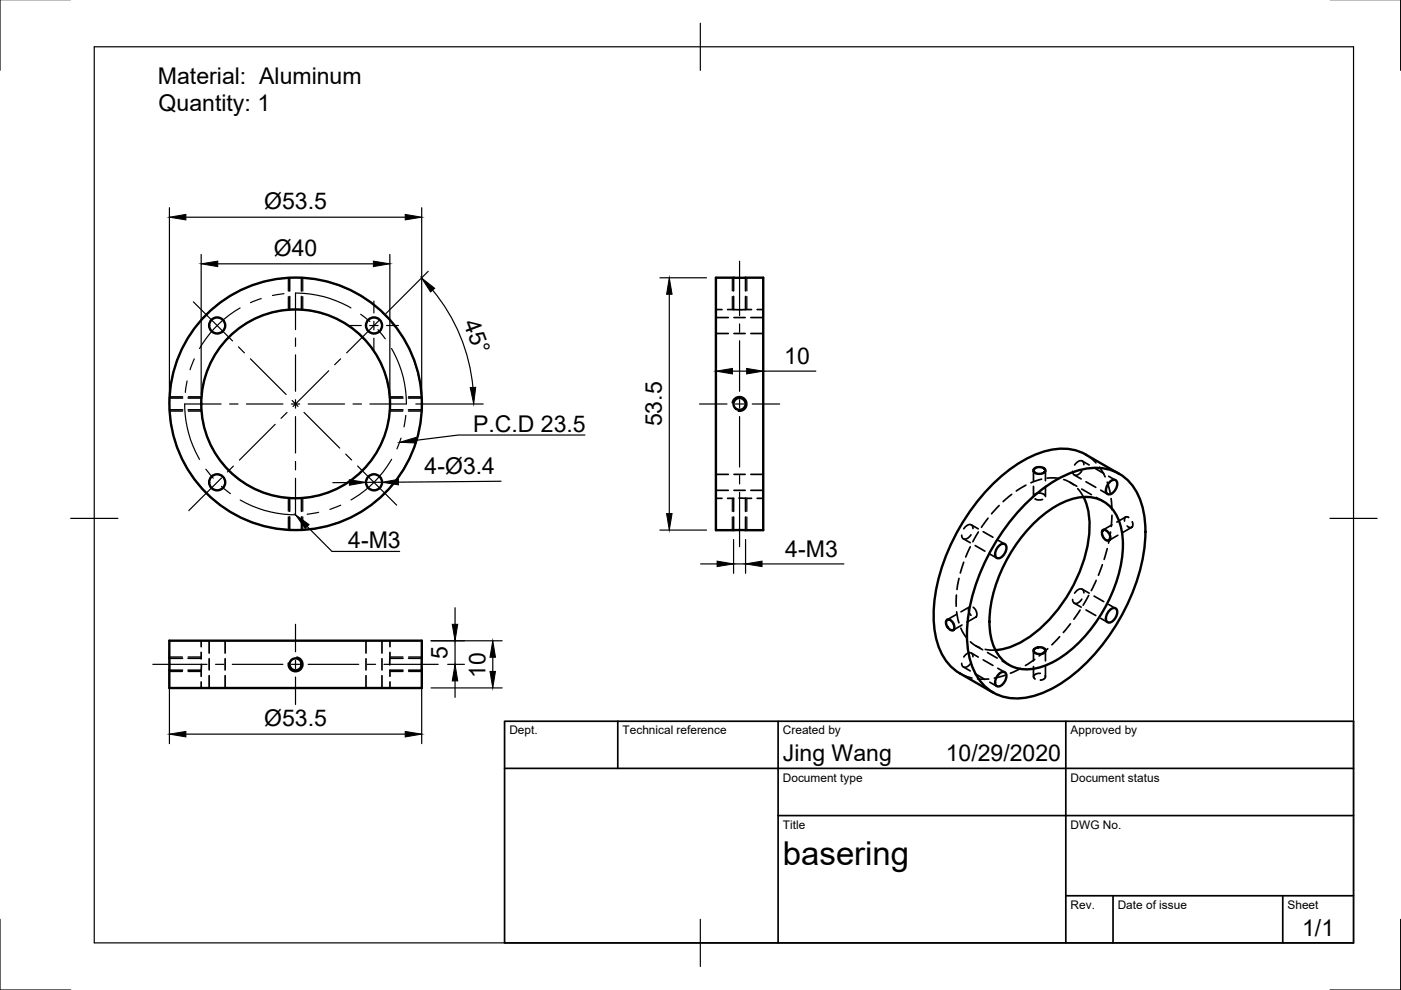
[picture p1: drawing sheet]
<svg xmlns="http://www.w3.org/2000/svg" width="297mm" height="210mm" viewBox="0 0 297 210" stroke-linecap="round" stroke-linejoin="round" font-family="sans-serif">
<!-- layer: Visible -->
<g fill="none" stroke="#000" stroke-width=".51">
<path d="M151.8 58.9h10v53.5h-10zM219.3 99.3l.5-.2h.9l.7 .2 .3 .5-.6 .5-1.3 .1-.7-.5zM211.8 115.7a.88 .88 0 0 1 1.5 0 2.22 2.22 0 0 1-1.8 2.7 1.47 1.47 0 0 1 0-2.3zM218 106.3a24.5 24.5 0 0 1 12.5-7 9.8 9.8 0 0 1 11.2 6.5 25.5 25.5 0 0 1-.3 16.3 43 43 0 0 1-15.9 22.4 17.8 17.8 0 0 1-11.1 3.5 9.9 9.9 0 0 1-8.7-8 28.5 28.5 0 0 1 1.4-16.7 45.1 45.1 0 0 1 10.9-17zM218.7 111.4a18.3 18.3 0 0 1 10.7-6 7.3 7.3 0 0 1 8 5.6 21.8 21.8 0 0 1-1.5 14.4 30.9 30.9 0 0 1-12 14.6 10.9 10.9 0 0 1-9 1.4 8.7 8.7 0 0 1-5-8 28.6 28.6 0 0 1 5.5-17.9zM229.7 105.4a17.2 17.2 0 0 1 .5 12.1 31.6 31.6 0 0 1-13.2 18.3 13.8 13.8 0 0 1-5.9 2M233.8 112.4h.5l.8 .6 .3 .8-.2 .7h-.7l-.6-.5-.3-.8zM235.3 102.2a.88 .88 0 0 1 1.5 0 2.22 2.22 0 0 1-1.8 2.6 1.47 1.47 0 0 1 0-2.2zM237.3 100.5l-7.1-4.1a12.2 12.2 0 0 0-11.1 .2 35.9 35.9 0 0 0-15.6 15.3 36.8 36.8 0 0 0-5.4 21.2 12.2 12.2 0 0 0 5.4 9.7l7.1 4M35.9 135.8h53.5v10.1h-53.5zM200.7 131.5l.7-.1 .7 .7 .3 .8-.1 .4-.2 .3h-.6l-.7-.7-.2-.8zM219.3 137.6l.6-.3 .8-.1 .7 .3 .3 .5-.3 .4-.4 .2-1 .1-.8-.5-.1-.3z"/>
<path d="M235.3 129.4a.88 .88 0 0 1 1.5 0 2.22 2.22 0 0 1-1.8 2.6 1.47 1.47 0 0 1 0-2.3zM211.8 142.9a.88 .88 0 0 1 1.5 0 2.22 2.22 0 0 1-1.8 2.6 1.47 1.47 0 0 1 0-2.2z"/>
<circle cx="46" cy="69" r="1.7"/>
<circle cx="79.3" cy="69" r="1.7"/>
<circle cx="62.7" cy="85.6" r="26.8"/>
<circle cx="62.7" cy="85.6" r="20"/>
<circle cx="156.8" cy="85.6" r="1.27"/>
<circle cx="46" cy="102.3" r="1.7"/>
<circle cx="79.3" cy="102.3" r="1.7"/>
<circle cx="62.7" cy="140.9" r="1.26"/>
</g>
<!-- layer: Hidden -->
<g fill="none" stroke="#000" stroke-width=".36">
<path d="M61.4 58.9v2.8M63.9 58.9v2.8M155.5 58.9v2.8M158.1 58.9v2.8M61.4 62.9v2.8M63.9 62.9v2.8M151.8 65.6h1.3M151.8 67.3h2.6M151.8 70.7h2.6M154.3 65.6h1.2M155.5 65.6h2.6M155.5 62.9v2.7"/>
<path d="M155.6 67.3h2.4M155.6 70.7h2.4M158.1 62.9v2.7M158.1 65.6h1.2M159.2 67.3h2.6M159.2 70.7h2.6M160.5 65.6h1.3M35.9 86.9h2.8M35.9 84.4h2.8M39.9 86.9h2.8v.3M42.7 84.1v.3h-2.8M82.6 84.1v.3h2.8"/>
<path d="M85.4 86.9h-2.8v.3M86.6 86.9h2.8M86.6 84.4h2.8M219.1 99.8v2.1M221.7 99.8v2.1M229.4 99.9a1.15 1.15 0 0 1-1.9 .6l-.1-.6M229.4 97.7l1.5 .9M229.8 98.5a.77 .77 0 0 0-.5-.8 .77 .77 0 0 0-.9 .3l-.6 .6M230.2 96.4l1.4 1 .8 .7M232 99.2l2 1.2M233.1 99.1l1.2 2M61.1 105.6h.3v2.8"/>
<path d="M61.4 109.6v2.8M63.9 109.6v2.8M64.2 105.6h-.3v2.8M151.8 105.7h1.3M151.8 100.6h2.6M151.8 104h2.6M154.3 105.7h1.2v2.7M155.5 109.6v2.8M155.6 100.6h2.4M155.6 104h2.4M156.7 105.6l1.4 .1M158.1 105.7v2.7"/>
<path d="M158.1 109.6v2.8M158.1 105.7h1.2M159.2 100.6h2.6M159.2 104h2.6M160.5 105.7h1.3M204.3 114.2l1.4 .9M204.3 119.2l-.7 2.3M205.7 115.9l-1 2.2M205.9 113.4a1.18 1.18 0 0 1-1.9 .6l-.1-.5M206 111.3l1.4 .8M206.3 112.1a.83 .83 0 0 0-.6-.9 .83 .83 0 0 0-1 .5l-.4 .4M206.8 115.7l2 1.2"/>
<path d="M207.4 112.8l-1.2 2.1M208.4 112.7l2.1 1.2M209.5 109.9l-1.4 1.9M209.8 117.5l1.5 .8M211.5 114.5l1.5 .9M211.8 107.2l-1.6 1.7M214.5 104.8l-1.8 1.6M217.5 102.9l-2 1.2M219.1 103.1v2.2M219.4 104.8l.4-.2h.8l1 .4M219.5 105.8h.1M219.5 105.8l.5 .2 1-.1"/>
<path d="M220.8 101.6l-2.2 .8M221.7 103.1v2.2M222 101.4h2.4M225.5 101.7l1.1 .4 1 .7M226.8 102.2l1.5 .9M227.8 100.7l1.4 .9M228.5 103.6l1.2 1.8M229.3 103.7l2.1 1.2M230.3 102.1l2 1.2M232.4 105.5l1.5 .8M233.4 103.9l1.4 .9M233.7 119.7l-.8 2.3"/>
<path d="M234.8 102.2l.6 2.3M234.8 116.3l-.7 2.3M235.1 101l1.4 .8M235.5 112.8l-.5 2.4M235.6 105.7l.2 2.4M235.8 109.3l-.2 2.3M235.8 111.3l-1.9 1.1M237 113.5l-1.9 1.1M238.7 109.6l-1.9 1.1M239.3 109.7l-.3-.1-.4 .1-.2 .8M239.3 109.7h.1M239.9 111.8l-1.9 1.1"/>
<path d="M240.1 110.6l.1 .7-.2 .5h-.6l-.4-.3M35.9 139.6h2.8M39.9 139.6h2.8M42.7 139.6v.1M42.7 135.8v1.3M42.7 138.3v1.3M44.3 135.8v2.7M44.3 139.7v2.3M47.7 135.8v2.7M47.7 139.7v2.3M77.6 135.8v2.7M77.6 139.7v2.3"/>
<path d="M81 135.8v2.7M81 139.7v2.3M82.7 139.6l-.1 1.4M82.7 135.8v1.3M82.7 138.3v1.3M82.7 139.6h2.7M86.6 139.6h2.8M202.7 130.3l-1.9 1.1M202.8 126.2l-.1 2.3M202.8 129.7l.5 2.4M203.3 122.6l-.4 2.4M203.7 133.2l1.2 2"/>
<path d="M204 132.5l-1.9 1.1M205.4 129v.7l.5 .8M205.6 128.6l-1.8 1.1M205.7 136.1l.9 .7 1.2 .5M206 138.5l1.4 .8M206.3 139.2a.83 .83 0 0 0-.6-.8 .83 .83 0 0 0-1 .4l-.4 .5M206.3 128.7l.4 .4 .4 .8v.6l-.2 .3M206.9 136.9l1.4 .9M206.9 130.8l-1.9 1.1M208.4 139.9l2.1 1.2M208.9 137.7l2.2 .1M209.4 138.4l2 1.1"/>
<path d="M219.1 138v2.1M219.4 139.8l-2 1.3M221.7 138v2.1M222.1 137.5l-1.8 1.6M224.7 135l-1.7 1.7M226.9 132.3l-1.5 1.8M227.8 127.9l1.4 .8M229 129.3l-1.3 2M229.4 127a1.15 1.15 0 0 1-1.9 .6l-.1-.5M229.4 124.9l1.5 .9M229.8 125.7a.83 .83 0 0 0-.6-.9 .83 .83 0 0 0-1 .5l-.4 .5M230.3 129.3l2 1.2"/>
<path d="M230.8 126.3l-1.2 2M232 126.4l2 1.2M232.4 123.1l-1 2.1M233.4 131.1l1.4 .8M235.1 128.2l1.4 .8M35.9 142.1h2.8M39.9 142.1h2.8M42.7 142.1v1.3M42.7 144.6v1.3M42.7 140.9v1.2M44.3 143.2v2.7M47.7 143.2v2.7"/>
<path d="M77.6 143.2v2.7M81 143.2v2.7M82.7 144.6v1.3M85.4 142.1h-2.7v1.3M86.6 142.1h2.8M203.5 142.8l2.6 1M204.3 141.4l1.4 .9M205.9 140.6a1.19 1.19 0 0 1-1.9 .6l-.1-.6M206.8 142.8l2 1.3M207.3 143.9l2.3 .1M209.8 144.6l1.5 .9M211.5 141.7l1.5 .8"/>
<path d="M212.5 140.1l1.4 .9M213.1 143.2l-2.3 .6M216.4 141.7l-2.2 1M219.1 141.3v2.2M220.6 142.8h-.8l-.6 .4-.1 .4 .4 .4M220.6 144.2h.1M221.6 143.3l.1 .2-.3 .4-.8 .3M221.7 141.3v2.2"/>
</g>
<!-- layer: Hidden Narrow -->
<g fill="none" stroke="#000" stroke-width=".25">
<path d="M61.1 58.9v2.8M64.2 58.9v2.8M155.3 58.9v2.8M158.3 58.9v2.8M61.1 62.9v2.8M64.2 62.9v2.8M155.3 62.9v2.7M158.3 62.9v2.7M35.9 87.2h2.8M35.9 84.1h2.8M39.9 87.2h2.8M39.9 84.1h2.8"/>
<path d="M82.6 87.2h2.8M82.6 84.1h2.8M86.6 87.2h2.8M86.6 84.1h2.8M61.1 105.6v2.8M61.1 109.6v2.8M64.2 105.6v2.8M64.2 109.6v2.8M155.3 105.7v2.7M155.3 109.6v2.8M158.3 105.7v2.7M158.3 109.6v2.8"/>
<path d="M35.9 139.3h2.8M39.9 139.3h2.8M82.7 139.3h2.7M86.6 139.3h2.8M35.9 142.4h2.8M39.9 142.4h2.8M82.7 142.4h2.7M86.6 142.4h2.8"/>
</g>
<!-- layer: Reference -->
<g fill="none" stroke="#000" stroke-width=".25">
<path d="M56.7 59.6a26.5 26.5 0 0 0-10.7 5.1M61.5 58.9l-2.4 .2M63.9 58.9l2.4 .2M68.6 59.6a26.5 26.5 0 0 1 10.8 5.1M38.5 74a27 27 0 0 0-2.6 11.7M41 69.9l-1.3 2M41.2 76.1l-.9 2.3M44.2 66.3l-1.7 1.7M46.5 73.9a20 20 0 0 0-3.8 11.8M49.9 70.2l-1.8 1.8M50.9 65.3a23.4 23.4 0 0 0-8.6 8.6M54.1 67.5l-2.2 1.3"/>
<path d="M55.4 63.3l-2.3 .9M56.5 66.6a19.7 19.7 0 0 1 12.3 0M60.2 62.3l-2.4 .3M62.7 62.1a22.9 22.9 0 0 1 11.7 3.2M71.2 67.6l2.2 1.2M75.4 70.2l1.8 1.8M76.5 66.6l1.9 1.6M78.8 73.9a19.9 19.9 0 0 1 3.9 11.7M80.1 69.9l1.6 1.9M81.2 66.3l1.6 1.7M83 73.9a23.3 23.3 0 0 1 3.2 11.7M84.3 69.9l1.3 2"/>
<path d="M86.8 74a27 27 0 0 1 2.6 11.6M36 88l.3 2.4M36.9 92.8l.7 2.3M38.6 97.3a26.4 26.4 0 0 0 7.4 9.3M39.2 85.7a23.5 23.5 0 0 0 3.1 11.7M39.7 80.8l-.4 2.4M42.8 88.2l.5 2.4M43.6 99.5l1.6 1.9M44.1 93l1 2.3M46.5 97.4a20.1 20.1 0 0 0 10 7.3M78.8 97.4a19.7 19.7 0 0 1-9.9 7.3M81.3 93l-1.1 2.3"/>
<path d="M82.5 88.1l-.5 2.5M83 97.4a23.3 23.3 0 0 1-8.6 8.6M85 92.9l-.8 2.3M86 88.1l-.3 2.4M86.8 97.2a26.5 26.5 0 0 1-7.4 9.3M88.5 92.7l-.8 2.3M89.3 88l-.3 2.4M46.9 103.1l2 1.6M47.9 108l2.1 1.2M50.9 106a23.3 23.3 0 0 0 11.8 3.1M52.2 110.3l2.2 .8M56.7 111.7a26.5 26.5 0 0 0 11.9 0"/>
<path d="M58.9 105.3l2.5 .3M66.4 105.3l-2.5 .3M67.6 108.6l-2.5 .4M72.2 107.1l-2.2 .9M73.2 110.2l-2.2 .9M77.4 108l-2 1.2"/>
<circle cx="46" cy="69" r="1.7"/>
<circle cx="79.3" cy="69" r="1.7"/>
<circle cx="46" cy="102.3" r="1.7"/>
<circle cx="79.3" cy="102.3" r="1.7"/>
</g>
<!-- layer: Visible Narrow -->
<path d="M155.3 85.4l.4-.8 .7-.4h.9l.7 .5 .3 .7-.2 1.1-.7 .6-.9 .1M62.9 139.3l.9 .5 .4 .6v.9l-.6 .8-.8 .3-1-.2-.6-.8v-.8" fill="none" stroke="#000" stroke-width=".36"/>
<!-- layer: Border -->
<path d="M0 -.1v15M297 -.1v15M20 9.9h267v190h-267zM148.5 4.9v10M15 109.9h10M282 109.9h10M0 194.9v15h15M148.5 194.9v10M297 194.9v15h-15" fill="none" stroke="#000" stroke-width=".25"/>
<!-- layer: TitleBlock -->
<path d="M107 152.9h180v47h-180zM131 152.9v10M165 152.9v47M226 152.9v47M107 162.9h180M165 172.9h122M226 189.9h61M236 189.9v10M272 189.9v10" fill="none" stroke="#000" stroke-width=".36"/>
<!-- layer: Center Lines -->
<g fill="none" stroke="#000" stroke-width=".25">
<path d="M156.8 55.4v11.5M41 64l8.3 8.3M50.6 73.5l1.2 1.3M53.1 76.1l7.6 7.5M62.7 62.1v7.8M62.7 71.7v1.7M62.7 75.2v7.8M69.7 78.6l-7.6 7.6M72.2 76.1l-1.2 1.2M74.1 69h2.5M78.4 69h1.8M79.3 63.8v2.6"/>
<path d="M79.3 68.1v1.8M79.3 71.7v2.5M80.4 67.9l-6.9 6.9M82 69h2.5M156.8 68.7v1.8M156.8 72.3v10.7M39.2 85.7h7.7M48.7 85.7h1.8M49.5 98.8l-1.3 1.3M52.2 85.7h7.8M58.3 90l-7.5 7.6M60.9 87.5l-1.3 1.2"/>
<path d="M61.8 85.7h1.7M61.9 84.9l1.3 1.3M62.7 84.7v1.8M62.7 88.3v7.7M62.7 97.8v1.8M64.5 87.4l7.5 7.6M65.3 85.7h7.8M73.3 96.3l1.2 1.2M74.8 85.7h1.8M75.8 98.8l8.3 8.3M78.4 85.7h7.7M148.3 85.7h5.8"/>
<path d="M155.9 85.7h1.8M156.8 84.7v1.8M156.8 88.3v10.7M159.5 85.7h5.8M47 101.3l-7 7M62.7 101.4v7.7M156.8 100.8v1.8M156.8 104.4v11.5M62.7 132.4v5.8M62.7 140v1.7M32.4 140.9h11.5M45.7 140.9h1.8"/>
<path d="M49.3 140.9h10.7M61.8 140.9h1.7M62.7 143.5v5.9M65.3 140.9h10.8M77.8 140.9h1.8M81.4 140.9h11.5"/>
</g>
<!-- layer: Dimensions -->
<g fill="none" stroke="#000" stroke-width=".25">
<path d="M35.9 44v39.6M39.4 46.1h46.5M42.7 53.9v29.7M46.2 55.9h33M82.7 53.9v29.7M89.4 44v39.6M90.8 57.5l-9 9M139.9 58.9h9.9M91.7 61.5a37.8 37.8 0 0 1 8.6 20.6M141.9 62.4v46.5M155.3 78.7h3M161.8 78.7h11.2"/>
<path d="M88.2 85.7h14.2M74.1 102.3h-3.5M81 102.2l-3.4 .1M106.2 102l-21.7 .2M139.9 112.4h9.9M148.5 119.6h3.5M155.5 114.4v7.2M155.5 119.6h2.6M158.1 114.4v7.2M161.6 119.6h17.3M35.9 137.9v19.8M89.4 137.9v19.8"/>
<path d="M91.4 135.9h15.1M96.5 128.9v3.5M96.5 135.9v5M104.5 139.4v3M39.4 155.7h46.5M91.4 145.9h15.1M94.9 140.9h3.6M96.5 144.4v3.5"/>
</g>
<g fill="#000" stroke="#000" stroke-width=".21">
<path d="M35.9 46.1l3.5-.6v1.1zM42.7 55.9l3.5-.5v1.1zM79.2 55.4l3.5 .5-3.5 .6zM85.9 45.5l3.5 .6-3.5 .5zM89.4 58.9l2.8 2.2-.9 .8zM141.9 58.9l.6 3.5h-1.2zM151.8 78.7l3.5-.6v1.2zM158.3 78.1l3.5 .6-3.5 .6zM99.7 82.2l1.2-.1-.5 3.6zM74.1 101.7l3.5 .6-3.5 .6zM81 102.2l3.5-.6v1.2zM141.3 108.9h1.2l-.6 3.5z"/>
<path d="M152 119l3.5 .6-3.5 .5zM158.1 119.6l3.5-.6v1.1zM95.9 132.4h1.1l-.5 3.5zM104.5 135.9l.6 3.5h-1.2zM35.9 155.7l3.5-.6v1.1zM85.9 155.1l3.5 .6-3.5 .5zM96.5 140.9l.5 3.5h-1.1zM103.9 142.4h1.2l-.6 3.5z"/>
</g>
<!-- layer: Annotations -->
<path d="M84.7 93.8l3.4-1 .1 1.1zM62.7 109.1l2.8 2.1-.8 .8z" fill="#000" stroke="#000" stroke-width=".21"/>
<path d="M124 92.2h-26.8l-9 1.2M65.1 111.6l5.3 5.3h14.3" fill="none" stroke="#000" stroke-width=".25"/>
<text font-size="7" x="166" y="183.4">basering</text>
<g font-size="4.9">
<text x="33.5" y="17.7">Material: Aluminum</text>
<text x="33.6" y="23.6">Quantity: 1</text>
<text x="56" y="44.4">Ø53.5</text>
<text x="58.1" y="54.3">Ø40</text>
<text x="98.2" y="68.4" transform="rotate(69 98.2 68.4)">45°</text>
<text x="166.3" y="77.1">10</text>
<text x="100.3" y="91.5">P.C.D 23.5</text>
<text x="140.3" y="90.4" transform="rotate(-90 140.3 90.4)">53.5</text>
<text x="90" y="100.5">4-Ø3.4</text>
<text x="73.8" y="116.2">4-M3</text>
<text x="166.5" y="118">4-M3</text>
<text x="94.9" y="139.7" transform="rotate(-90 94.9 139.7)">5</text>
<text x="102.9" y="143.7" transform="rotate(-90 102.9 143.7)">10</text>
<text x="56" y="154">Ø53.5</text>
<text x="166" y="161.4">Jing Wang</text>
<text x="200.5" y="161.4">10/29/2020</text>
<text x="276.1" y="198.6">1/1</text>
</g>
<g font-size="2.5">
<text x="108" y="155.7">Dept.</text>
<text x="132" y="155.7">Technical reference</text>
<text x="166" y="155.7">Created by</text>
<text x="227" y="155.7">Approved by</text>
<text x="166" y="165.7">Document type</text>
<text x="227" y="165.7">Document status</text>
<text x="166" y="175.7">Title</text>
<text x="227" y="175.7">DWG No.</text>
<text x="227" y="192.7">Rev.</text>
<text x="237" y="192.7">Date of issue</text>
<text x="273" y="192.7">Sheet</text>
</g>
</svg>
